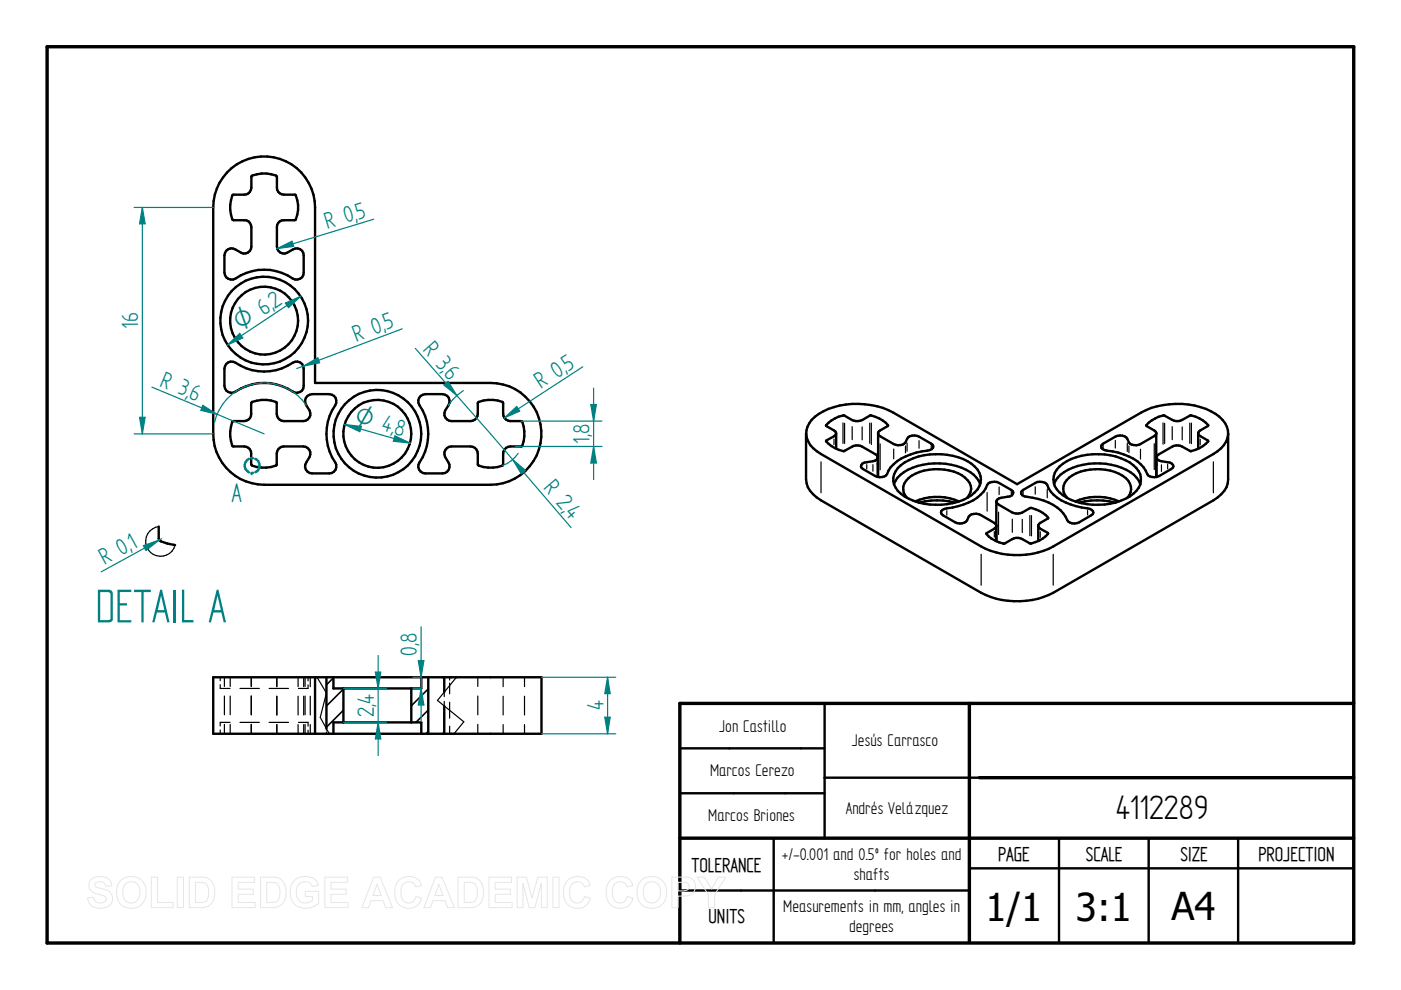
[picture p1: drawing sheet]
<svg xmlns="http://www.w3.org/2000/svg" width="297mm" height="210mm" viewBox="0 0 297 210" stroke-linecap="round" stroke-linejoin="round" font-family="sans-serif">
<path d="M10 9.9h277v190h-277zM205.5 149.1v50.5M287 149.1h-142.9v50.8M144.1 177.7h142.9M207.6 164.9h79.4" fill="none" stroke="#000" stroke-width=".72"/>
<g fill="none" stroke="#000" stroke-width=".51">
<path d="M48.1 36.6a10.8 10.8 0 0 1 11.9-2.7 10.8 10.8 0 0 1 6.8 10.1v37.2h37.2a10.8 10.8 0 0 1 10.8 10.8 10.8 10.8 0 0 1-10.8 10.8h-48a10.8 10.8 0 0 1-10.8-10.8v-48a10.9 10.9 0 0 1 2.9-7.4zM49.4 41.3h2.4a1.48 1.48 0 0 0 1.5-1.5v-2.5a6.4 6.4 0 0 1 5.3 0l.1 2.5a1.46 1.46 0 0 0 1.5 1.5h2.5a6.4 6.4 0 0 1 0 5.3l-2.5 .1a1.4 1.4 0 0 0-1.5 1.5v4.1a1.48 1.48 0 0 0 2.2 1.3 2.52 2.52 0 0 1 2.7-.8l.4 .4 .4 .9v3.7a1.51 1.51 0 0 1-2.3 1.3 10.8 10.8 0 0 0-12.1 0 1.55 1.55 0 0 1-2.4-1.3v-3.7a1.52 1.52 0 0 1 2.4-1.2l1.1 .7a1.48 1.48 0 0 0 2.2-1.3v-4.1a1.48 1.48 0 0 0-1.5-1.5l-2.4-.1a6.4 6.4 0 0 1 0-5.3zM48 77.2a1.5 1.5 0 0 1 2-.3 10.8 10.8 0 0 0 12.1 0 1.48 1.48 0 0 1 2.3 1.2v3.7a1.48 1.48 0 0 1-2.3 1.2 11.2 11.2 0 0 0-12.7 .3 1.57 1.57 0 0 1-1.8-1.5v-3.7zM53.3 85.3a6.6 6.6 0 0 1 5.3 0l.1 2.5a1.55 1.55 0 0 0 1.5 1.5h4.1a1.54 1.54 0 0 0 1.4-2.2 2.39 2.39 0 0 1-.8-2.7l.3-.5 1-.3h3.6a1.52 1.52 0 0 1 1.3 2.3 11 11 0 0 0 .2 12.6 1.5 1.5 0 0 1-1.5 1.9h-3.6a1.5 1.5 0 0 1-1.3-2.4l.8-1.1a1.54 1.54 0 0 0-1.4-2.2h-4.1a1.55 1.55 0 0 0-1.5 1.5l-.1 2.4a6.7 6.7 0 0 1-5.3 0v-2.4a1.46 1.46 0 0 0-1.5-1.5l-2.4-.1a6.4 6.4 0 0 1 0-5.3h2.4a1.48 1.48 0 0 0 1.5-1.5zM89.2 83.9l1-.3h3.6a1.52 1.52 0 0 1 1.3 2.3l-.7 1.2a1.54 1.54 0 0 0 1.3 2.2h4.1a1.55 1.55 0 0 0 1.5-1.5v-2.5a6.4 6.4 0 0 1 5.3 0l.1 2.5a1.55 1.55 0 0 0 1.5 1.5h2.5a6.9 6.9 0 0 1 0 5.3l-2.5 .1a1.55 1.55 0 0 0-1.5 1.5l-.1 2.4a6.7 6.7 0 0 1-5.3 0v-2.4a1.55 1.55 0 0 0-1.5-1.5h-4.1a1.54 1.54 0 0 0-1.3 2.2l.7 1.1a1.5 1.5 0 0 1-1.3 2.4h-3.6a1.5 1.5 0 0 1-1.3-2.4 10.8 10.8 0 0 0 0-12.1 1.5 1.5 0 0 1 .3-2zM45.2 143.6h69.6v12h-69.6zM66.8 143.6v12M69.2 143.6v10.9M70.7 143.6v2.4h18.6v-2.4M72.8 146v7.2M87.2 146v7.2M89.3 155.6v-2.4h-18.6v2.4"/>
<path d="M90.8 143.6v12M94.2 143.6v3.1M94.2 149.7v5.9M144.1 158.7h30.7M174.8 149.1v28.6M144.1 168.2h30.7M164 177.7v22.2M207.6 164.9h-32.8M224.5 177.7v22.2M243.5 177.7v22.2M262.5 177.7v22.2M144.1 188.8h61.4"/>
<path d="M205.5 184.1h81.5"/>
<circle cx="56" cy="68" r="7.2"/>
<circle cx="56" cy="68" r="9.3"/>
<circle cx="80" cy="92" r="7.2"/>
<circle cx="80" cy="92" r="9.3"/>
</g>
<path d="M70.7 143.7l-1.5 1.5M72.8 146.1l-3.6 3.6M72.8 150.6l-3.6 3.6M90.8 150.5l-2.6 2.7M90.8 155.1l-.5 .5M90.8 146.1l-3.6 3.5" fill="none" stroke="#000" stroke-width=".34"/>
<g fill="none" stroke="#000" stroke-width=".25">
<path d="M46.7 145.2v.8h2.1M46.7 143.6v.7M46.7 154.8v.8M47.6 143.6v1.9M47.6 147.6v4M47.6 153.6v2M48.8 153.2h-2.1v.7M48.8 143.6v1.9M48.8 147.6v4M48.8 153.6v2M50.9 146h4.1M50.9 153.2h4.1"/>
<path d="M53.3 143.6v1.9M53.3 147.6v4M53.3 153.6v2M57.1 146h4.1M57.1 153.2h4.1M58.7 143.6v2M58.7 147.6v4M58.7 153.6v2M63.2 143.6v2M63.2 147.6v4M63.2 153.6v2M63.3 153.2h2v.8"/>
<path d="M64.4 143.6v2M64.4 147.6v4M64.4 153.6v2M64.7 143.6v1.9M64.7 147.6v4M64.7 153.6v2M65.3 145.2v.8h-2M65.3 143.6v.8M65.3 154.8v.8M65.8 143.6v2M65.8 147.6v4M65.8 153.6v2"/>
<path d="M67.2 143.6l2 3.3-1.3 5.2 1.9 3.5M69.2 154.5v.3M69.2 155.2v.4M94.2 146.7v1M94.2 148.7v1M95.3 143.6v.6M95.3 144.8v2.3M95.3 154v1.6M95.3 148.9v3.4M96.8 143.6l-4.1 4.9 5.6 4.5-2 2.6M101.3 143.6v1.9M101.3 147.6v4"/>
<path d="M101.3 153.6v2M106.7 143.6v2M106.7 147.6v4M106.7 153.6v2M111.2 143.6v2M111.2 147.6v4M111.2 153.6v2"/>
</g>
<path d="M28.4 44h16.8M28.4 92h16.8M29.6 88.5h1.2l-.6 3.5z" fill="none" stroke="#008080" stroke-width=".25"/>
<path d="M29.6 88.5h1.2l-.6 3.5z" fill="#008080"/>
<path d="M30.2 44l.6 3.5h-1.2z" fill="none" stroke="#008080" stroke-width=".25"/>
<path d="M30.2 44l.6 3.5h-1.2z" fill="#008080"/>
<path d="M30.2 44v48M114.8 155.6h15.8M114.8 143.6h15.8M128.2 152.1h1.2l-.6 3.5z" fill="none" stroke="#008080" stroke-width=".25"/>
<path d="M128.2 152.1h1.2l-.6 3.5z" fill="#008080"/>
<path d="M128.8 143.6l.6 3.5h-1.2z" fill="none" stroke="#008080" stroke-width=".25"/>
<path d="M128.8 143.6l.6 3.5h-1.2z" fill="#008080"/>
<path d="M73.1 90l3.5 .4-.3 1.1zM73.1 90l13.8 3.9M128.8 143.6v12" fill="none" stroke="#008080" stroke-width=".25"/>
<path d="M73.1 90l3.5 .4-.3 1.1z" fill="#008080"/>
<path d="M83.7 92.4l3.2 1.5-3.5-.3z" fill="none" stroke="#008080" stroke-width=".25"/>
<path d="M83.7 92.4l3.2 1.5-3.5-.3z" fill="#008080"/>
<path d="M48.3 73.1l2.5-2.4 .7 1zM63.8 62.8l-15.5 10.3" fill="none" stroke="#008080" stroke-width=".25"/>
<path d="M48.3 73.1l2.5-2.4 .7 1z" fill="#008080"/>
<path d="M60.5 64.3l3.3-1.5-2.6 2.4z" fill="none" stroke="#008080" stroke-width=".25"/>
<path d="M60.5 64.3l3.3-1.5-2.6 2.4z" fill="#008080"/>
<path d="M109.3 94.7h18.3M110.5 89.3h17.1M125.3 85.8h1.1l-.5 3.5z" fill="none" stroke="#008080" stroke-width=".25"/>
<path d="M125.3 85.8h1.1l-.5 3.5z" fill="#008080"/>
<path d="M125.9 94.7l.5 3.5h-1.1z" fill="none" stroke="#008080" stroke-width=".25"/>
<path d="M125.9 94.7l.5 3.5h-1.1z" fill="#008080"/>
<path d="M123.6 77.8l-16.7 10.8M106.9 88.6l2.7-2.4 .6 1zM125.9 82.3v19.4" fill="none" stroke="#008080" stroke-width=".25"/>
<path d="M106.9 88.6l2.7-2.4 .6 1z" fill="#008080"/>
<path d="M104 92l17.1 19.8M108.7 97.5l2.7 2.2-.9 .8zM109.9 96.1a6.8 6.8 0 0 1-3.4 2.6" fill="none" stroke="#008080" stroke-width=".25"/>
<path d="M108.7 97.5l2.7 2.2-.9 .8z" fill="#008080"/>
<path d="M58.8 52.7l3.1-1.6 .4 1.1zM79.2 46.5l-20.4 6.2" fill="none" stroke="#008080" stroke-width=".25"/>
<path d="M58.8 52.7l3.1-1.6 .4 1.1z" fill="#008080"/>
<path d="M32.2 82.1l23.8 9.9M43 85.9l3 1.9-3.4-.8zM64.9 85.9a10.8 10.8 0 0 0-10.8-4.5 10.8 10.8 0 0 0-8.6 8.1" fill="none" stroke="#008080" stroke-width=".25"/>
<path d="M43 85.9l3 1.9-3.4-.8z" fill="#008080"/>
<path d="M87.5 146h1.8M87.5 143.6h1.8M89.3 146l.6 3.5h-1.2z" fill="none" stroke="#008080" stroke-width=".25"/>
<path d="M89.3 146l.6 3.5h-1.2z" fill="#008080"/>
<path d="M88.7 140.1h1.2l-.6 3.5z" fill="none" stroke="#008080" stroke-width=".25"/>
<path d="M88.7 140.1h1.2l-.6 3.5z" fill="#008080"/>
<path d="M89.3 132.9v20.1M72.8 146h9.1M72.8 153.2h9.1M79.6 142.5h1.1l-.5 3.5z" fill="none" stroke="#008080" stroke-width=".25"/>
<path d="M79.6 142.5h1.1l-.5 3.5z" fill="#008080"/>
<path d="M80.2 153.2l.5 3.5h-1.1z" fill="none" stroke="#008080" stroke-width=".25"/>
<path d="M80.2 153.2l.5 3.5h-1.1z" fill="#008080"/>
<path d="M80.2 139v21.2" fill="none" stroke="#008080" stroke-width=".25"/>
<g fill="none" stroke="#000" stroke-width=".51">
<path d="M170.9 91.9v9.7a5.5 5.5 0 0 0 3.2 4.5l33.9 19.6a17.2 17.2 0 0 0 15.3 0l34-19.6a5.4 5.4 0 0 0 3.1-4.5v-9.7M172.1 89a14.2 14.2 0 0 1 11.3-3.3 14.6 14.6 0 0 1 6 1.8l26.2 15.2 26.4-15.2a16.7 16.7 0 0 1 15.7 .3 4.8 4.8 0 0 1 2.6 5 5.8 5.8 0 0 1-3 3.5l-34 19.6a16.8 16.8 0 0 1-15.3 0l-33.9-19.6a5 5 0 0 1-3.1-5l.2-.8zM177.3 91.9v3.2M186.1 98.4h.1M186.1 97v4.1M186.2 92l.4 .5 2.9 1.6a1.94 1.94 0 0 0 2.8-1.1 1.98 1.98 0 0 1 2.6-.4l2.5 1.5 .5 .5a1.12 1.12 0 0 1-1.3 .9 12 12 0 0 0-7.8 3.6l-.4 .7a1.81 1.81 0 0 1-2.9 1.1l-2.5-1.5-.5-.5a1.06 1.06 0 0 1 1.3-.9l1.3-.2a.84 .84 0 0 0 .9-1.2l-3.2-1.9a2.25 2.25 0 0 0-2.1 0l-1.6 .9a5.8 5.8 0 0 1-4-2.1l1.7-1 .4-.5-.1-.5-2-1.3a5.8 5.8 0 0 1 4-2.1 4 4 0 0 0 2.8 1.2l.9-.2 1.6-1a5.7 5.7 0 0 1 3.9 2.2l-1.7 1-.4 .4v9.4M190.4 99.2a12.4 12.4 0 0 1 10.4-2.8 8.6 8.6 0 0 1 6.8 3.8 3.7 3.7 0 0 1-1.6 4.8 14 14 0 0 1-15-.3 3.6 3.6 0 0 1-.6-5.5zM224.6 98.9a13.3 13.3 0 0 1 12-2.1 7.5 7.5 0 0 1 5.2 3.8 3.6 3.6 0 0 1-1.5 4.1 13.8 13.8 0 0 1-14.1 .8 4.4 4.4 0 0 1-2.8-4.5l.2-.8zM245.1 92l-.4 .5-2.9 1.6a2.1 2.1 0 0 1-2.5-.3 1.86 1.86 0 0 0-2.8-1.2l-2.6 1.5-.4 .5a1.11 1.11 0 0 0 1.2 .9 11.7 11.7 0 0 1 7.7 3.6l.5 .7a1.86 1.86 0 0 0 2.9 1.1l2.9-1.7a.76 .76 0 0 0-.6-1.1 3.9 3.9 0 0 1-2.9-.9v-.3l.5-.5 2.8-1.7a2.25 2.25 0 0 1 2.2 0l1.6 .9a5.6 5.6 0 0 0 3.9-2.1l-1.7-1-.5-.5M245.2 97v4.1M254 95.1v-3.4l.5-.4 1.7-1.1a5.6 5.6 0 0 0-3.9-2.1 4 4 0 0 1-2.9 1.2l-.9-.3-1.6-.9a5.8 5.8 0 0 0-3.9 2.1l1.7 1.1 .4 .4v9.4M189.5 102.7a7.6 7.6 0 0 1 6.2-4.1 13.5 13.5 0 0 1 10.8 2.1l1 1.2 .3 .8"/>
<path d="M194.9 106.6a15.6 15.6 0 0 1 7.6 0M203.3 106.3a11.8 11.8 0 0 0-9.2 0M205 105.6a2.7 2.7 0 0 0-.4-4.3 10.6 10.6 0 0 0-12 .1 2.7 2.7 0 0 0-.2 4.2M211.2 106.3v8.5M211.2 111.3l-.4-.4-2.9-1.7a1.94 1.94 0 0 0-2.8 1.1 1.98 1.98 0 0 1-2.6 .4l-2.6-1.4-.4-.6a1.12 1.12 0 0 1 1.2-.9 12 12 0 0 0 7.8-3.5l.5-.8a1.81 1.81 0 0 1 2.8-1.1l2.6 1.5 .4 .5a1.06 1.06 0 0 1-1.2 .9 2.34 2.34 0 0 0-2.3 .9l.1 .5 .3 .3 2.9 1.7 .8 .2a4 4 0 0 0 3-1.2 5.7 5.7 0 0 1 3.8 2.2l-1.6 1-.5 .4v3.4M211.2 111.6l-.4 .5-1.7 1a6.1 6.1 0 0 0 3.9 2.1 3.9 3.9 0 0 1 2.9-1.2l.8 .3 1.6 .9a5.5 5.5 0 0 0 3.9-2.1l-1.6-1-.5-.5M216.6 104.1l2.9-1.7a1.91 1.91 0 0 1 2.8 1.1 9.8 9.8 0 0 0 7.1 4.1 2.78 2.78 0 0 1 2.3 .8l.1 .3-.1 .3-2.9 1.7a1.93 1.93 0 0 1-2.9-1.1 9.8 9.8 0 0 0-7-4.1l-1.2-.2a.91 .91 0 0 1-1.1-1.2zM226.3 105.6a2.96 2.96 0 0 1 1.1-4.8 10.8 10.8 0 0 1 11.3 .6 2.77 2.77 0 0 1 .3 4.2M228 106.3a11.8 11.8 0 0 1 9.3 0M236.4 106.6a15.8 15.8 0 0 0-7.6 0M241.8 102.7a6 6 0 0 0-4-3.5 13.8 13.8 0 0 0-13 1.5l-1 1.2-.3 .8"/>
</g>
<g fill="none" stroke="#000" stroke-width=".25">
<path d="M174.1 97.9v6.6M175.2 90.1v.2M175.2 93.4v.3M176.8 93.1v1.2M178.7 89.7v4.3M179.1 89.7v4.3M180.7 90.5v2.7M182.8 90.5v2.8M183.8 98.5v.9M184.4 89.7v4.3M184.7 89.7v4.5M185.1 98.5v1.4"/>
<path d="M186.6 94.1v5.5M188.3 90.1v.2M189.5 95.2v2.1M192 94.6v1.4M192.3 93.9v1.8M194.9 93.4v1.6M197.4 94.4v.6M233.9 94.4v.6M236.5 93.4v1.6M239 94v1.7M239.3 94.5v1.5M241.8 95.2v2.1"/>
<path d="M243.1 90.1v.2M244.7 94.1v5.5M246.2 98.6v1.3M246.6 89.7v4.5M246.9 89.7v4.3M247.6 98.5v.9M248.5 90.5v2.7M250.7 90.5v2.8M252.3 89.7v4.3M252.6 89.7v4.4M254.5 93.1v1.2M256.1 93.4v.3"/>
<path d="M256.2 90.1v.2M257.3 97.9v6.6M200.7 108.3v.9M208 117.5v6.6M209.2 113v.3M209.3 104.4v4M210.8 112.7v1.2M211.7 108.6v4.7M211.8 103.3v1.6M214.4 104.2v.5M214.6 110.1v2.8M216.7 110.1v2.8"/>
<path d="M216.9 104.2v.6M218.4 109.3v4.3M218.7 109.3v4.3M219.5 103.2v1.6M220.6 112.7v1.2M222 103.8v1.7M222.2 113v.3M222.2 109.7v.2M223.3 117.5v6.6M230.6 108.2v1"/>
</g>
<circle cx="245.2" cy="98.4" r=".25" fill="#000"/>
<path d="M55 98.7a1.36 1.36 0 0 1-.9 1.4M53.7 100.2l-.4 .1" fill="none" stroke="#008080" stroke-width=".51"/>
<circle cx="53.3" cy="100.3" r=".25" fill="#008080"/>
<path d="M52.8 97.3a1.59 1.59 0 0 0-.9 1.4 1.59 1.59 0 0 0 .9 1.5M53.3 97.2h.3M54.1 97.3a1.43 1.43 0 0 1 .9 1.4" fill="none" stroke="#008080" stroke-width=".51"/>
<path d="M33.7 111.6v2.6l.1 .4a9.2 9.2 0 0 0 3.3 1" fill="none" stroke="#000" stroke-width=".51"/>
<path d="M33.7 111.6a3.2 3.2 0 0 0-2 5.3 3.2 3.2 0 0 0 5.4-1.3" fill="none" stroke="#000" stroke-width=".25"/>
<path d="M30.4 115.7l3.3-1.2-2.8 2.2zM34.3 114.2l-12.8 7" fill="none" stroke="#008080" stroke-width=".25"/>
<path d="M30.4 115.7l3.3-1.2-2.8 2.2z" fill="#008080"/>
<path d="M64.3 77.6l3.1-1.7 .4 1zM85.3 69.7l-22.4 8.4" fill="none" stroke="#008080" stroke-width=".25"/>
<path d="M64.3 77.6l3.1-1.7 .4 1z" fill="#008080"/>
<path d="M88.1 73.9l15.9 18.1M94.1 81.6l.9-.7 1.9 3zM98.3 82.8l-2.3 2-.9 1.1" fill="none" stroke="#008080" stroke-width=".25"/>
<path d="M94.1 81.6l.9-.7 1.9 3z" fill="#008080"/>
<g fill="none" stroke="#e6e6e6" stroke-width=".21">
<path d="M19.3 186.5a3.1 3.1 0 0 1 4 .2l.4 1.1-1.3 .1a1.28 1.28 0 0 0-1-1 1.28 1.28 0 0 0-1.3 .5v.4a5.6 5.6 0 0 0 2.5 .9 1.98 1.98 0 0 1 1.2 2.4 1.98 1.98 0 0 1-2.2 1.5 2.48 2.48 0 0 1-3-2.2l1.2-.2a1.44 1.44 0 0 0 1.3 1.3 1.44 1.44 0 0 0 1.5-.9 1.18 1.18 0 0 0-1.4-.9 2.36 2.36 0 0 1-2.4-2l.1-.7zM25.8 186.5a3.3 3.3 0 0 1 3.9-.1 3.3 3.3 0 0 1 1.2 3.8 3.2 3.2 0 0 1-3.8 2.3 3.2 3.2 0 0 1-2.4-3.8 3 3 0 0 1 1.1-2.2zM26.5 187.5a1.87 1.87 0 0 1 2.2-.4 1.87 1.87 0 0 1 1 2.1 1.87 1.87 0 0 1-1.8 2.3 1.87 1.87 0 0 1-1.9-2.3l.1-.8zM32.1 186h1.3v5.3h3.3v1.1h-4.6zM37.6 186h1.3v6.4h-1.3zM40.1 186h2.4a2.79 2.79 0 0 1 3 3.3 2.79 2.79 0 0 1-2.9 3.1h-2.5zM41.4 187.1a2.64 2.64 0 0 1 2.5 .5 3.3 3.3 0 0 1-.3 3.5l-.8 .2h-1.4zM49.2 186h4.8v1.1h-3.5v1.4h3.2v1.1h-3.2v1.7h3.6v1.1h-4.9zM55.2 186h2.4a2.79 2.79 0 0 1 3.1 3.3 2.79 2.79 0 0 1-3 3.1h-2.5zM56.6 187.1a2.64 2.64 0 0 1 2.4 .5 3.3 3.3 0 0 1-.3 3.5l-.8 .2h-1.3zM62.3 186.8a3.6 3.6 0 0 1 4.6-.2l.6 1.1-1.3 .3a1.8 1.8 0 0 0-2.2-1 1.8 1.8 0 0 0-1.2 2.1 2.01 2.01 0 0 0 1.1 2.2 2.01 2.01 0 0 0 2.3-.4v-.8h-1.5v-1.1h2.9v2.6a3.8 3.8 0 0 1-5.5-.3 4 4 0 0 1 .2-4.5zM68.9 186h4.8v1.1h-3.5v1.4h3.2v1.1h-3.2v1.7h3.6v1.1h-4.9z"/>
<path d="M79.2 186h1.4l2.6 6.4h-1.4l-.6-1.4h-2.5l-.6 1.4h-1.4zM79.9 187.5l.9 2.4h-1.7zM84.5 186.7a2.87 2.87 0 0 1 4.9 1l-1.3 .3a1.6 1.6 0 0 0-1.8-1 1.6 1.6 0 0 0-1.3 1.7 2.19 2.19 0 0 0 1.3 2.7 1.55 1.55 0 0 0 1.9-1.3l1.2 .4a2.93 2.93 0 0 1-3.4 2 2.93 2.93 0 0 1-2.3-3.3v-.6a3.2 3.2 0 0 1 .8-1.9zM92.3 186h1.4l2.6 6.4h-1.4l-.5-1.4h-2.6l-.5 1.4h-1.4zM93 187.5l.9 2.4h-1.7zM97.1 186h2.4a2.79 2.79 0 0 1 3 3.3 2.79 2.79 0 0 1-2.9 3.1h-2.5zM98.4 187.1a2.64 2.64 0 0 1 2.4 .5 3.3 3.3 0 0 1-.2 3.5l-.9 .2h-1.3zM103.7 186h4.8v1.1h-3.5v1.4h3.2v1.1h-3.2v1.7h3.6v1.1h-4.9zM109.6 186h2l1.2 4.4 1.2-4.4h2v6.4h-1.2v-5.1l-1.4 5.1h-1.2l-1.3-5.1v5.1h-1.3zM117.2 186h1.3v6.4h-1.3zM120.3 186.7a2.87 2.87 0 0 1 4.8 1l-1.2 .3a1.6 1.6 0 0 0-1.9-1 1.6 1.6 0 0 0-1.2 1.7 2.19 2.19 0 0 0 1.3 2.7 1.55 1.55 0 0 0 1.8-1.3l1.3 .4a2.93 2.93 0 0 1-3.5 2 2.93 2.93 0 0 1-2.2-3.3v-.6a3.2 3.2 0 0 1 .8-1.9zM129.3 186.7a2.87 2.87 0 0 1 4.9 1l-1.2 .3a1.6 1.6 0 0 0-1.9-1 1.6 1.6 0 0 0-1.3 1.7 2.19 2.19 0 0 0 1.3 2.7 1.55 1.55 0 0 0 1.9-1.3l1.2 .4a2.93 2.93 0 0 1-3.4 2 2.93 2.93 0 0 1-2.3-3.3l.1-.6a3.2 3.2 0 0 1 .7-1.9z"/>
<path d="M136.2 186.5a3.3 3.3 0 0 1 3.9-.1 3.3 3.3 0 0 1 1.1 3.8 3.2 3.2 0 0 1-3.7 2.3 3.2 3.2 0 0 1-2.4-3.8 3 3 0 0 1 1.1-2.2zM136.9 187.5a1.87 1.87 0 0 1 2.2-.4 1.87 1.87 0 0 1 .9 2.1 1.87 1.87 0 0 1-1.8 2.3 1.87 1.87 0 0 1-1.8-2.3l.1-.8zM142.4 186h2.1a2.5 2.5 0 0 1 2.7 1 2.08 2.08 0 0 1-.1 2.2 2.08 2.08 0 0 1-2.1 .8h-1.2v2.4h-1.4zM143.8 187.1h.6a1.28 1.28 0 0 1 1.7 .9 1.22 1.22 0 0 1-1.6 .9h-.7zM147.8 186h1.5l1.6 2.5 1.4-2.5h1.6l-2.4 3.7v2.7h-1.3v-2.7z"/>
</g>
<text font-size="11.3" fill="#008080" x="20.2" y="132">DETAIL A</text>
<g font-size="8.1">
<text x="236.6" y="173.7">4112289</text>
<text x="208.9" y="195.3">1/1</text>
<text x="228.1" y="195.3">3:1</text>
<text x="248.4" y="195.1">A4</text>
</g>
<text font-size="6.4" fill="#008080" x="49.1" y="106.4">A</text>
<g font-size="5.6" fill="#008080">
<text x="75.9" y="46.6" transform="rotate(-17 75.9 46.6)">5</text>
<text x="69.3" y="48.6" transform="rotate(-17 69.3 48.6)">R 0,</text>
<text x="58.3" y="65.4" transform="rotate(-34 58.3 65.4)">2</text>
<text x="29.3" y="69.8" transform="rotate(-90 29.3 69.8)">16</text>
<text x="56" y="67" transform="rotate(-34 56 67)">6,</text>
<text x="82" y="70.1" transform="rotate(-21 82 70.1)">5</text>
<text x="75.5" y="72.4" transform="rotate(-21 75.5 72.4)">R 0,</text>
<text x="89.5" y="74.2" transform="rotate(49 89.5 74.2)">R 3,</text>
<text x="33.7" y="81.7" transform="rotate(23 33.7 81.7)">R 3,</text>
<text x="93.9" y="79.2" transform="rotate(49 93.9 79.2)">6</text>
<text x="114.6" y="82.5" transform="rotate(-33 114.6 82.5)">R 0,</text>
<text x="120.4" y="78.8" transform="rotate(-33 120.4 78.8)">5</text>
<text x="39.8" y="84.3" transform="rotate(23 39.8 84.3)">6</text>
<text x="83.4" y="92" transform="rotate(16 83.4 92)">8</text>
<text x="125" y="94.1" transform="rotate(-90 125 94.1)">1,8</text>
<text x="115.1" y="103.5" transform="rotate(49 115.1 103.5)">R 2,</text>
<text x="119.6" y="108.8" transform="rotate(49 119.6 108.8)">4</text>
<text x="22.1" y="119.9" transform="rotate(-29 22.1 119.9)">R 0,</text>
<text x="28.1" y="116.6" transform="rotate(-29 28.1 116.6)">1</text>
<text x="88.4" y="139.1" transform="rotate(-90 88.4 139.1)">0,8</text>
<text x="79.3" y="152" transform="rotate(-90 79.3 152)">2,4</text>
<text x="127.9" y="150.6" transform="rotate(-90 127.9 150.6)">4</text>
</g>
<g font-size="5.4" fill="#008080">
<text x="51" y="70.3" transform="rotate(-33 51 70.3)">O</text>
<text x="75" y="89.7" transform="rotate(16 75 89.7)">O 4,</text>
</g>
<g font-size="4.8">
<text x="146.6" y="184.8">TOLERANCE</text>
<text x="211.6" y="182.5">PAGE</text>
<text x="230.2" y="182.5">SCALE</text>
<text x="250.3" y="182.5">SIZE</text>
<text x="266.8" y="182.5">PROJECTION</text>
<text x="150.2" y="195.8">UNITS</text>
</g>
<g font-size="4.1">
<text x="152.5" y="155.1">Jon Castillo</text>
<text x="180.6" y="158.2">Jesús Carrasco</text>
<text x="150.5" y="164.5">Marcos Cerezo</text>
<text x="179.3" y="172.6">Andrés Velázquez</text>
<text x="150.2" y="174.1">Marcos Briones</text>
<text x="165.8" y="182.4">+/-0.001 and 0.5º for holes and</text>
<text x="181" y="186.6">shafts</text>
<text x="166.1" y="193.5">Measurements in mm, angles in</text>
<text x="180" y="197.6">degrees</text>
</g>
</svg>
